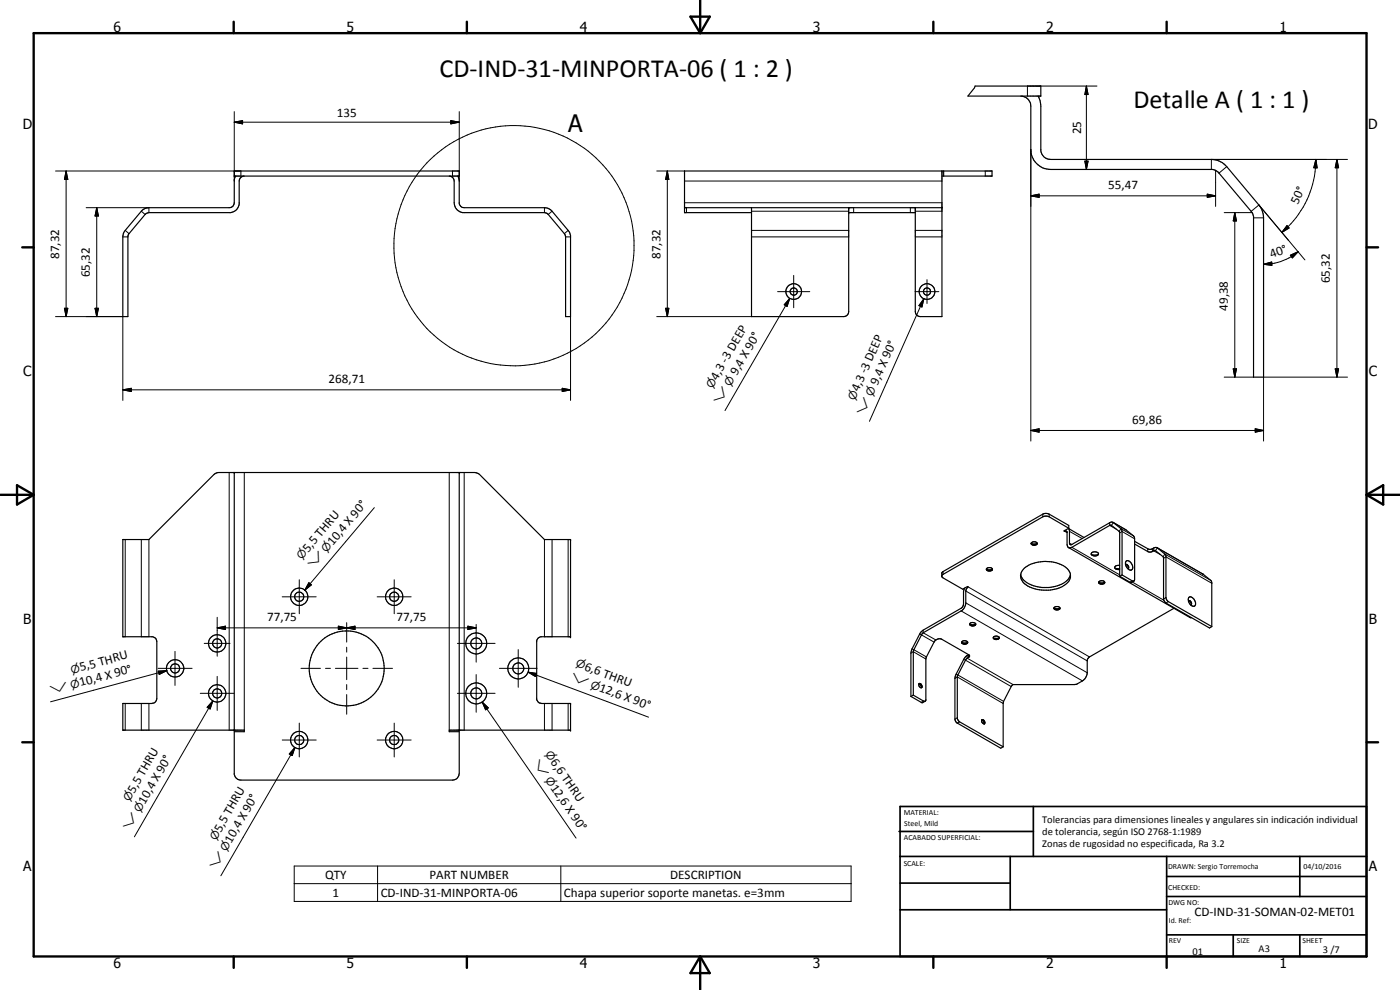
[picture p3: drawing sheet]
<svg xmlns="http://www.w3.org/2000/svg" width="420mm" height="297mm" viewBox="0 0 420 297" stroke-linecap="round" stroke-linejoin="round" font-family="sans-serif">
<g fill="none" stroke="#000" stroke-width=".35">
<path d="M292.6 25.8h19.8v3h-21.9l2-2.5zM306.4 28.8a3 3 0 0 1 3 3v13a6 6 0 0 0 6 6h48.5l1.7 .8 9.9 11.8 .7 1.5v48.3h3l-.1-49-.6-1.7-.7-1-9.6-11.5a6.1 6.1 0 0 0-4.7-2.2h-48.1a2.93 2.93 0 0 1-3-2.5v-13.5l-.2-1.5-.6-1.5M70.3 51.3h67.5v1.5h-67.5zM70.7 52.8l-.4 1.1v6.9l-.2 .8-.7 .6-25.4 .2-1.6 1-4.8 5.7-.5 .7-.2 1.3v23.9h1.5v-24.2l.3-.7 5-5.9 1-.4h24.5a2.97 2.97 0 0 0 2.6-2.6v-7.2l.5-.7 .7-.5M135.1 52.8l.7 .5 .5 .7v6.8a3 3 0 0 0 2.6 3h24.5l1 .4 5 5.9 .3 .7v24.2h1.5v-24.3l-.7-1.6-4.8-5.7-1.2-.9-1.1-.2h-24.1a1.51 1.51 0 0 1-1.5-1.2v-6.8l-.4-1.5M282.7 52.8h15v-1.5h-92.3v12.5h20.1M282.7 51.3v43.7h-6.5l-.8-.3-.7-.9v-31.5M283.2 51.3v1.5M205.4 62.3h77.3M225.5 62.3v32.7h27.7a1.52 1.52 0 0 0 1.5-1.5v-31.2M254.7 63.8h20M70.3 141.8v77.3"/>
<path d="M137.8 141.8v77.3M319.6 159.4l.3-.1 .3 .3v3.8a.9 .9 0 0 0 .5 .9 .9 .9 0 0 0 1-.1l11.7-6.6 2.5 1.8 .1 .5v13M319.6 159.1v.3M320.7 158.5v-.9l-5.8-3.3-1.5-.2-30.7 17.6-.1 1.3 .3 .3 6 3.5 1.5-.8 .2 .1-.6 .6-.2 .6v3.9l-.4 1.2-.7 .8-12.1 7.1-2.5 5.2v13.1M320.7 158.5l-1.4 .8 .3 .1M320.7 158.5l-5.8-3.4-1.5-.2-30.5 17.5-.3 .3M334 156.7a23.4 23.4 0 0 1 6.3 4.3l.2 .7-.1 12.5-.5 .2-3.1-1.9M36.9 161.9h7.8l19.5-19.5 1.1-.6h77.2l.9 .2 20 19.9h7.8v29.2h-8.9l-.8 .4-.3 .5v18.1a1.45 1.45 0 0 0 1.3 1h8.7v8h-36.4v.4h3v12.5a2.09 2.09 0 0 1-2 2.1h-63.5a2.07 2.07 0 0 1-2-1.7v-12.9h3v-.4h-36.4v-8h8.6a1.52 1.52 0 0 0 1.6-1.6v-17l-.3-.8-1-.6h-8.9zM289.5 176.4l-.3 1.1v3.8l-.6 1.1-11.8 6.8-.6 .7-2.5 4.8-.3 1.3v13M296 170.7l.1 .2M296.1 170.9h1.7M296.1 170.6a1.03 1.03 0 0 1 1.7 .3l-.5 .4h-.7l-.4-.1z"/>
<path d="M297.8 170.7a1.15 1.15 0 0 1-1.7 .2M306.3 172.4a6.3 6.3 0 0 0 5.8 3.8 10.6 10.6 0 0 0 7.8-1.7l.9-1 .5-1.1M307.4 170.5a10.9 10.9 0 0 1 12.9 .1 3 3 0 0 1-1 5.1 11.1 11.1 0 0 1-12.1-.8 2.91 2.91 0 0 1 .2-4.4zM309.4 163a1.16 1.16 0 0 0 1.8 .1M309.5 163.1h1.7M309.5 162.9a1 1 0 0 1 1.8 .3 1.08 1.08 0 0 1-1.9-.2zM311.3 163l-.1 .1M320.7 164.3l36.4 21h.5M325.4 161.3l-4.8-2.8 .4 .7v3.8l.3 .4 12.2-6.8 .6 .2 2.3 1.8 .4 .9v13M327.6 166.4l1 .2 1-.2M327.6 165.9a1.41 1.41 0 0 1 2.1 .3 1.23 1.23 0 0 1-1.1 .6 1.23 1.23 0 0 1-1.1-.6zM329.7 174.7l.1 .1"/>
<path d="M329.8 174.8a1.22 1.22 0 0 0 1.7 0M329.8 174.8h1.7M329.8 174.6a1.03 1.03 0 0 1 1.7 .3l-.5 .4h-.7l-.4-.2zM331.5 174.7v.1M334.6 170.5l.5 .3 .9 .1M334.6 170.5l1.4 .1M336 169.7l-1.2 .1-.2 .7M336 172.9l3.2 1.9 1.1-.5M336.8 172.5l-.8 .4M337.8 169.5l.1-.1a.76 .76 0 0 1 .7 .4 .76 .76 0 0 1-.1 .8M337.9 169.4a.86 .86 0 0 1 .7 1.1M338.1 168.3a1.79 1.79 0 0 1 1.5 2.7 1.79 1.79 0 0 1-1.5-2.7z"/>
<path d="M338.6 170.6h-.1M340.5 163.2l4 2.3a2.48 2.48 0 0 0 2.2-.4l2.5 2.2v12.4l.3 .8 .4 .4 13.1 7.5 .7-.4M340.5 162.4l4.1 2.4h.7l1.4-.5h.5l2.5 2.1 .2 .4v12.5l.4 1 13.4 7.7M347.2 164.3l13.9 8 2.4 2 .2 .4v13.3M356.8 179.2a1.7 1.7 0 0 1 2 2.2l-.2 .3a1.73 1.73 0 0 1-1.9-2.3zM288.6 192.7v.1M288.7 192.8h1.7M288.7 192.8a1.23 1.23 0 0 0 1.7 0M288.7 192.4a.93 .93 0 0 1 1-.2 .93 .93 0 0 1 .7 .8 1.11 1.11 0 0 1-1.8-.3zM290.4 192.7v.1M290.7 196.4l-1.3 1.2-2.7 5.3v13.3l.4 .7 13.2 7.6 .8-.4M290.7 196.4l-8.1-4.6a1.81 1.81 0 0 0-2.3 .9l-2.4 5-.1 12.5-.2 .2h-.4l-3.1-1.8"/>
<path d="M290.7 196.4l.3 .5-1.2 1-2.5 5v12.9l.7 .8 13.1 7.5M291 187.2a1.08 1.08 0 0 1 1.9 .1M291 187.2a1 1 0 0 0 .9 .6 1 1 0 0 0 1-.5M291 187.2l.1 .1M291.1 187.4h1.7M291.1 187.3l.1 .2a1.19 1.19 0 0 0 1.6-.2M292.8 187.2v.1M298.1 191.3a1.12 1.12 0 0 1 1.8 0M298.1 191.3a1 1 0 0 0 .9 .6 1 1 0 0 0 .9-.6M298.1 191.3v.1M298.1 191.4h1.7l-.8 .4zM299.9 191.3l-.1 .1"/>
<path d="M316.3 182.4l.1 .3M316.3 182.4a1.08 1.08 0 0 1 1.8 .1 1.07 1.07 0 0 1-1.7 .2M316.4 182.5h1.6M318.1 182.4a1.21 1.21 0 0 1-1.7 .3M352.3 182.5l-25.5 14.7-.5 .9v3.7l-.5 1.6a4.8 4.8 0 0 1-2.4 1.7l-1 .3-18.5 .1-2.8 5.4v13.2M356.7 180.3a.78 .78 0 0 1 .8 .3 .78 .78 0 0 1 0 .9M356.8 180.2l-.2 .1M356.8 180.3l.7 .6-.1 .6M357.3 181.5h.2M273.4 209l3.2 1.8 1.1-.4M274.1 208.6l-.7 .4M275.8 205.1a.74 .74 0 0 1 .8 .4 .74 .74 0 0 1 0 .8"/>
<path d="M275.8 205.1a.86 .86 0 0 0 .8 1.2M275.8 205.1l.6 .3 .2 .5-.1 .5M275.9 205.1l.7 1.2M294.6 216.1a.66 .66 0 0 1 .8 .2 .66 .66 0 0 1-.1 .9l-.5-.4zM294.7 216a.91 .91 0 0 1 .7 1.2M294.7 215.9l.7 1.3"/>
<circle cx="238.2" cy="87.5" r="1.09"/>
<circle cx="238.2" cy="87.5" r="2.35"/>
<circle cx="278.2" cy="87.5" r="1.08"/>
<circle cx="278.2" cy="87.5" r="2.37"/>
<circle cx="89.8" cy="179.1" r="1.36"/>
<circle cx="89.8" cy="179.1" r="2.6"/>
<circle cx="118.3" cy="179" r="2.59"/>
<circle cx="118.3" cy="179" r="1.37"/>
<circle cx="65.2" cy="193" r="1.36"/>
<circle cx="65.2" cy="193" r="2.6"/>
<circle cx="142.9" cy="193" r="3.1"/>
<circle cx="142.9" cy="193" r="1.65"/>
<circle cx="52.5" cy="200.5" r="1.36"/>
<circle cx="52.6" cy="200.5" r="2.6"/>
<circle cx="65.2" cy="208" r="1.36"/>
<circle cx="65.2" cy="208.1" r="2.61"/>
<circle cx="104.1" cy="200.5" r="11.3"/>
<circle cx="142.9" cy="208" r="3.2"/>
<circle cx="142.9" cy="208" r="1.65"/>
<circle cx="155.5" cy="200.5" r="3.1"/>
<circle cx="155.6" cy="200.5" r="1.65"/>
<circle cx="89.8" cy="222" r="1.37"/>
<circle cx="89.8" cy="222" r="2.6"/>
<circle cx="118.3" cy="222" r="2.59"/>
<circle cx="118.3" cy="222.1" r="1.39"/>
</g>
<g fill="none" stroke="#000" stroke-width=".3">
<path d="M70.3 36.7l2.5-.5v1zM70.3 36.7h67.5M70.3 33.5v20.8M135.3 36.2l2.5 .5-2.5 .5zM137.8 33.5v20.8M326 25.8l.5 2.6h-.9zM326 25.8v25M329.2 25.8h-20.9v3M16.7 51.3h55.6v1.5M19.8 51.3l.6 2.5h-1.1zM19.8 51.3v43.7M135.8 51.3v1.5"/>
<path d="M197.1 51.3h8.3M200.3 51.3l.4 2.5h-.9zM200.3 51.3v43.7M205.4 54.3h77.3M295.7 51.3v1.5M309.4 58.8l2.5-.5v.9zM309.4 58.8h55.4M309.4 44.8v87.5M325.6 48.3h.9l-.5 2.5zM362.3 58.3l2.5 .5-2.5 .4zM364.8 51.1v10.8M368.2 50l-2.4 1.9"/>
<path d="M394.9 47.8l.4 2.6-1-.1zM394.9 47.8a28.4 28.4 0 0 1-10.2 21.9M401.2 47.8l.5 2.5h-1zM401.2 47.8v65.4M404.4 47.8h-40.9v3M25.9 62.3h18.8v1.5M29 62.3l.5 2.5h-1zM29 62.3v32.7M36.9 71.1h1.5M37.6 69.1l1.1 1M42.4 63.4l1.1 .9M163.4 62.3v1.5"/>
<path d="M165.7 63.4l-1.2 .9M169.7 71.1h1.5M170.5 69.1l-1.1 1M205.4 60.8h77.3M206 62.3v1.5M225.5 71.1h29.2M225.5 63.4h29.2M225.5 69.1h29.2M256.2 62.3v1.5M273.2 62.3v1.5M274.7 71.1h8M274.7 63.4h8"/>
<path d="M274.7 69.1h8M367.4 63.8h8.4M370.6 63.8l.5 2.5h-1zM370.6 63.8v49.4M375.5 63.4l2.3-1.9 13.8 16.5M376.2 65.4h3M379.2 79.3l2.5-.7v1zM386.2 67.7l.7 .7-2.2 1.3zM387.3 76.6l2.3-1.1-1.8 1.9zM389.6 75.5a16.4 16.4 0 0 1-10.4 3.8M16.7 95h20.2v25.1M19.3 92.5h1.1l-.6 2.5z"/>
<path d="M28.5 92.5h1l-.5 2.5zM171.2 95v25.1M197.1 95h28.4M199.8 92.5h.9l-.4 2.5zM233.4 87.5h9.6M237 89.5l-.8 2.4-.8-.5zM237 89.5l-19.4 33.7M238.2 82.6v9.7M274.6 87.5h7.2M277.3 89.6l-.6 2.5-.9-.4zM277.3 89.6l-16.4 36.8M278.2 83.9v7.2"/>
<path d="M36.9 117l2.5-.5v1zM36.9 117h134.3M168.7 116.5l2.5 .5-2.5 .5zM367.4 113.2h8.8M370.1 110.7h1l-.5 2.5zM400.7 110.7h1l-.5 2.5zM404.4 113.2h-25.2v19.1M309.4 129.2l2.5-.5v1zM309.4 129.2h69.8M376.7 128.7l2.5 .5-2.5 .5zM68.8 141.8v77.3M73.3 141.8v77.3"/>
<path d="M112.3 152.3l-20.8 24.8M134.8 141.8v77.3M139.3 141.8v77.3M313 154.3v.8M314.9 154.3v.8M319.6 159.4l.6 .4M321 159.4l3.8 2.2M333 156.8v.8l2.1 1.2M333.6 157.6l.5-.8 3.8 2.2M335.9 159.4l.5-.8 3.8 2.2M336 159.9l.8-.4 3.7 2.2M37.6 161.9v29.2"/>
<path d="M42.4 161.9v29.2M44.7 161.9v29.2M84.7 179.1h10.2M89.8 173.9v10.2M92.7 174.8l.8 .7-2 1.6zM113.2 179.1h10.2M118.3 173.9v10.2M163.4 161.9v29.2M165.7 161.9v29.2M170.5 161.9v29.2M283 171.5v.8M289.8 177.3l36.5 21"/>
<path d="M290.6 176.1l36.4 21M321 163l.7 .4M321.7 164.2l14.3 8.3M339.8 174.6l9.5 5.5M339.8 174.3l-.7 .4M344.5 164.6v.9M345.9 164.6v.9M346.2 164.4v.9l2.1 1.1M346.8 165.2l.5-.8 13.8 7.9M349.1 167l.5-.8 13.7 7.9M349.2 167.5l.7-.4 13.8 7.9M349.9 179.3l-.7 .4"/>
<path d="M52.5 195.5v10.2M61.3 193h7.7M65.2 188.4l2.5-.5v1zM65.2 185.2v11.7M65.2 188.4h77.7M101.5 187.9l2.5 .5-2.5 .5zM101.5 187.9l5 1v-1l-5 1zM104 188.4l2.5-.5v1zM104 186.8v5.9M104 194.2v1.5M104 197.1v6.8M137.3 193h11.3"/>
<path d="M140.4 187.9l2.5 .5-2.5 .5zM142.9 187.4v11.3M155.5 194.9v11.3M273.4 196l.7-.5 3.8 2.2M273.7 194.7l4.3 2.4M276 190.2l4.3 2.5M277.1 189.1v.8l3.8 2.1M288.4 183.3l36.5 21M289.2 197.9l14.3 8.1M289.8 180.9l36.5 20.9M290.3 196.6v.9l13.7 7.9M290.7 196.4v.8"/>
<path d="M350.6 180.5l-.7 .4M37.6 211.1v8M42.4 211.1v8M44.7 211.1v8M47.4 200.5h10.2M47.5 201.4l2.6-.2-2.3 1.2zM50.1 201.2l-34.9 9.4M60.1 208h10.2M63.9 210.3l-.8 2.4-.9-.5zM63.9 210.3l-23.6 40.8M65.2 202.9v10.2M89.8 217v10.1"/>
<path d="M90.3 200.5h5.9M97.7 200.5h1.5M100.7 200.5h6.7M104 205.4v1.5M104 208.4v5.9M108.9 200.5h1.5M111.9 200.5h5.9M118.3 217v10.1M137.3 208h11.3M142.9 202.4v11.3M144.7 210.7l1.8 1.7-.8 .6zM144.7 210.7l28.2 40.8"/>
<path d="M149.9 200.5h11.3M158.5 201.7l2.5 .4-.3 .9zM158.5 201.7l36.1 13.5M163.4 211.1v8M165.7 211.1v8M170.5 211.1v8M277.2 210.4l-.7 .3M286.6 203.5l.7-.4 13.8 8M286.9 202.3l14.3 8.1M287.3 215.3l-.7 .5M288 216.6l-.7 .4M84.7 222h10.2"/>
<path d="M88.5 224.3l-.8 2.4-.9-.5zM88.5 224.3l-22.2 38.5M113.2 222h10.2M88.3 259.8h167.1v10.7h-167.1zM113.3 259.8v10.7M168.3 259.8v10.7M88.3 265.1h167.1"/>
<circle cx="154.2" cy="73.7" r="36.1"/>
</g>
<g fill="#000">
<circle cx="70.3" cy="51.3" r=".18"/>
<circle cx="70.3" cy="52.8" r=".18"/>
<circle cx="254.7" cy="62.3" r=".18"/>
<circle cx="254.7" cy="63.8" r=".18"/>
<circle cx="70.3" cy="141.8" r=".18"/>
<circle cx="137.8" cy="141.8" r=".18"/>
<circle cx="171.2" cy="161.9" r=".18"/>
<circle cx="171.2" cy="191.1" r=".18"/>
<circle cx="70.3" cy="219.1" r=".18"/>
<circle cx="137.8" cy="219.1" r=".18"/>
<circle cx="171.2" cy="211.1" r=".18"/>
<circle cx="171.2" cy="219.1" r=".18"/>
</g>
<g fill="none" stroke="#000" stroke-width=".71">
<path d="M10.1 9.9h400v277.1h-400zM70.1 6.5v3.4M140.1 6.5v3.4M207.2 5h5.8l-2.9 4.9zM210.1 0v9.9M280.1 6.5v3.4M350.1 6.5v3.4M6.7 74.2h3.4M410.1 74.2h3.5M.1 148.5h10M5.1 145.6l5 2.9-5 2.9zM410.1 148.5h10"/>
<path d="M410.1 148.5l5-2.9v5.8zM6.7 222.7h3.4M410.1 222.7h3.5M70.1 287v3.4M140.1 287v3.4M210.1 287v10M210.1 287l2.9 5h-5.8zM280.1 287v3.4M350.1 287v3.4"/>
</g>
<g fill="none" stroke="#000" stroke-width=".51">
<path d="M269.8 249.5h40.3M270.1 242h140v45h-140zM270.1 257h140M303.2 257v16M310.1 242v15M350.1 257v30M390.1 257v12M270.1 265h33.1M270.1 273h80M350.1 269h60M350.1 263h60M350.1 280.5h60"/>
<path d="M370.1 280.5v6.5M390.1 280.5v6.5"/>
</g>
<g fill="#000">
<path d="M70.3 36.7l2.5-.5v1zM135.3 36.2l2.5 .5-2.5 .5zM326 25.8l.5 2.6h-.9zM19.8 51.3l.6 2.5h-1.1zM200.3 51.3l.4 2.5h-.9zM309.4 58.8l2.5-.5v.9zM325.6 48.3h.9l-.5 2.5zM362.3 58.3l2.5 .5-2.5 .4zM394.9 47.8l.4 2.6-1-.1zM401.2 47.8l.5 2.5h-1zM29 62.3l.5 2.5h-1zM370.6 63.8l.5 2.5h-1z"/>
<path d="M379.2 79.3l2.5-.7v1zM386.2 67.7l.7 .7-2.2 1.3zM387.3 76.6l2.3-1.1-1.8 1.9zM19.3 92.5h1.1l-.6 2.5zM28.5 92.5h1l-.5 2.5zM199.8 92.5h.9l-.4 2.5zM237 89.5l-.8 2.4-.8-.5zM277.3 89.6l-.6 2.5-.9-.4zM36.9 117l2.5-.5v1zM168.7 116.5l2.5 .5-2.5 .5zM370.1 110.7h1l-.5 2.5zM400.7 110.7h1l-.5 2.5z"/>
<path d="M309.4 129.2l2.5-.5v1zM376.7 128.7l2.5 .5-2.5 .5zM92.7 174.8l.8 .7-2 1.6zM65.2 188.4l2.5-.5v1zM101.5 187.9l2.5 .5-2.5 .5zM104 188.4l2.5-.5v1zM140.4 187.9l2.5 .5-2.5 .5zM47.5 201.4l2.6-.2-2.3 1.2zM63.9 210.3l-.8 2.4-.9-.5zM144.7 210.7l1.8 1.7-.8 .6zM158.5 201.7l2.5 .4-.3 .9zM88.5 224.3l-.8 2.4-.9-.5z"/>
</g>
<g font-size="7.9">
<text x="131.9" y="23">CD-IND-31-MINPORTA-06 ( 1 : 2 )</text>
<text x="340.1" y="32.6">Detalle A ( 1 : 1 )</text>
</g>
<text font-size="7.2" x="170.5" y="39.7">A</text>
<g font-size="4.2">
<text x="34" y="9.6">6</text>
<text x="104" y="9.6">5</text>
<text x="174" y="9.6">4</text>
<text x="244" y="9.6">3</text>
<text x="314" y="9.6">2</text>
<text x="384" y="9.6">1</text>
<text x="6.8" y="38.7">D</text>
<text x="410.6" y="38.7">D</text>
<text x="7" y="112.9">C</text>
<text x="410.8" y="112.9">C</text>
<text x="7" y="187.1">B</text>
<text x="410.8" y="187.1">B</text>
<text x="7" y="261.4">A</text>
<text x="410.8" y="261.4">A</text>
<text x="34" y="290.4">6</text>
<text x="104" y="290.4">5</text>
<text x="174" y="290.4">4</text>
<text x="244" y="290.4">3</text>
<text x="314" y="290.4">2</text>
<text x="384" y="290.4">1</text>
</g>
<g font-size="3.9">
<text x="101.1" y="35.1">135</text>
<text x="324.5" y="40.3" transform="rotate(-90 324.5 40.3)">25</text>
<text x="332.6" y="56.7">55,47</text>
<text x="389.5" y="61.6" transform="rotate(-65 389.5 61.6)">50°</text>
<text x="17.8" y="77.7" transform="rotate(-90 17.8 77.7)">87,32</text>
<text x="198.2" y="77.7" transform="rotate(-90 198.2 77.7)">87,32</text>
<text x="381.6" y="77.5" transform="rotate(-20 381.6 77.5)">40°</text>
<text x="27" y="83.1" transform="rotate(-90 27 83.1)">65,32</text>
<text x="399.2" y="85" transform="rotate(-90 399.2 85)">65,32</text>
<text x="368.5" y="93.3" transform="rotate(-90 368.5 93.3)">49,38</text>
<text x="221.1" y="112.8" transform="rotate(-60 221.1 112.8)">9,4 X 90°</text>
<text x="98.6" y="114.9">268,71</text>
<text x="215.3" y="114.2" transform="rotate(-60 215.3 114.2)">4,3 -3 DEEP</text>
<text x="257.7" y="117.7" transform="rotate(-66 257.7 117.7)">4,3 -3 DEEP</text>
<text x="263.3" y="115.7" transform="rotate(-66 263.3 115.7)">9,4 X 90°</text>
<text x="339.8" y="127.1">69,86</text>
<text x="92.4" y="165.9" transform="rotate(-50 92.4 165.9)">5,5 THRU</text>
<text x="99.9" y="163.8" transform="rotate(-50 99.9 163.8)">10,4 X 90°</text>
<text x="80.2" y="186.3">77,75</text>
<text x="119" y="186.3">77,75</text>
<text x="24.2" y="201.4" transform="rotate(-15 24.2 201.4)">5,5 THRU</text>
<text x="175.2" y="201" transform="rotate(20 175.2 201)">6,6 THRU</text>
<text x="24.2" y="205.9" transform="rotate(-15 24.2 205.9)">10,4 X 90°</text>
<text x="179.7" y="207.3" transform="rotate(20 179.7 207.3)">12,6 X 90°</text>
<text x="165.1" y="228.7" transform="rotate(55 165.1 228.7)">6,6 THRU</text>
<text x="40.2" y="238.2" transform="rotate(-60 40.2 238.2)">5,5 THRU</text>
<text x="165.1" y="236.3" transform="rotate(55 165.1 236.3)">12,6 X 90°</text>
<text x="43.4" y="241.5" transform="rotate(-60 43.4 241.5)">10,4 X 90°</text>
<text x="66.2" y="249.9" transform="rotate(-60 66.2 249.9)">5,5 THRU</text>
<text x="69.4" y="253.2" transform="rotate(-60 69.4 253.2)">10,4 X 90°</text>
<text x="97.6" y="263.8">QTY</text>
<text x="128.9" y="263.7">PART NUMBER</text>
<text x="201.2" y="263.8">DESCRIPTION</text>
<text x="99.8" y="269">1</text>
<text x="114.2" y="269.1">CD-IND-31-MINPORTA-06</text>
<text x="169.2" y="269.2">Chapa superior soporte manetas. e=3mm</text>
<text x="358.5" y="275">CD-IND-31-SOMAN-02-MET01</text>
</g>
<g font-size="3.3">
<text x="213.9" y="116.7" transform="rotate(-60 213.9 116.7)">n</text>
<text x="219.3" y="116" transform="rotate(-60 219.3 116)">n</text>
<text x="261.9" y="119.1" transform="rotate(-66 261.9 119.1)">n</text>
<text x="216.1" y="121.5" transform="rotate(-60 216.1 121.5)">w</text>
<text x="256.5" y="120.3" transform="rotate(-66 256.5 120.3)">n</text>
<text x="259.3" y="124.9" transform="rotate(-66 259.3 124.9)">w</text>
<text x="98" y="166" transform="rotate(-50 98 166)">n</text>
<text x="90.6" y="168" transform="rotate(-50 90.6 168)">n</text>
<text x="94" y="170.8" transform="rotate(-50 94 170.8)">w</text>
<text x="21.5" y="202.1" transform="rotate(-15 21.5 202.1)">n</text>
<text x="172.6" y="199.9" transform="rotate(20 172.6 199.9)">n</text>
<text x="15.4" y="208.3" transform="rotate(-15 15.4 208.3)">w</text>
<text x="21.5" y="206.7" transform="rotate(-15 21.5 206.7)">n</text>
<text x="171.1" y="204.1" transform="rotate(20 171.1 204.1)">w</text>
<text x="177" y="206.3" transform="rotate(20 177 206.3)">n</text>
<text x="163.5" y="226.4" transform="rotate(55 163.5 226.4)">n</text>
<text x="159.9" y="228.9" transform="rotate(55 159.9 228.9)">w</text>
<text x="163.5" y="234.1" transform="rotate(55 163.5 234.1)">n</text>
<text x="38.9" y="240.7" transform="rotate(-60 38.9 240.7)">n</text>
<text x="42" y="243.9" transform="rotate(-60 42 243.9)">n</text>
<text x="38.9" y="249.3" transform="rotate(-60 38.9 249.3)">w</text>
<text x="64.8" y="252.3" transform="rotate(-60 64.8 252.3)">n</text>
<text x="68" y="255.6" transform="rotate(-60 68 255.6)">n</text>
<text x="64.8" y="261" transform="rotate(-60 64.8 261)">w</text>
</g>
<g font-size="3.1">
<text x="312.7" y="246.8">Tolerancias para dimensiones lineales y angulares sin indicación individual</text>
<text x="312.7" y="250.4">de tolerancia, según ISO 2768-1:1989</text>
<text x="312.7" y="254">Zonas de rugosidad no especificada, Ra 3.2</text>
<text x="357.9" y="286.4">01</text>
<text x="377.7" y="285.6">A3</text>
<text x="397" y="285.9">3 /7</text>
</g>
<g font-size="2.4">
<text x="271.2" y="244.4">MATERIAL:</text>
<text x="271.3" y="252">ACABADO SUPERFICIAL:</text>
<text x="271.4" y="247.9">Steel, Mild</text>
<text x="271.2" y="259.7">SCALE:</text>
<text x="350.6" y="260.8">DRAWN: Sergio Torremocha</text>
<text x="391.2" y="260.6">04/10/2016</text>
<text x="350.6" y="267">CHECKED:</text>
<text x="350.6" y="271.4">DWG NO:</text>
<text x="350.8" y="276.9">Id. Ref:</text>
<text x="350.8" y="282.8">REV</text>
<text x="371.2" y="282.9">SIZE</text>
<text x="390.9" y="282.9">SHEET</text>
</g>
</svg>
